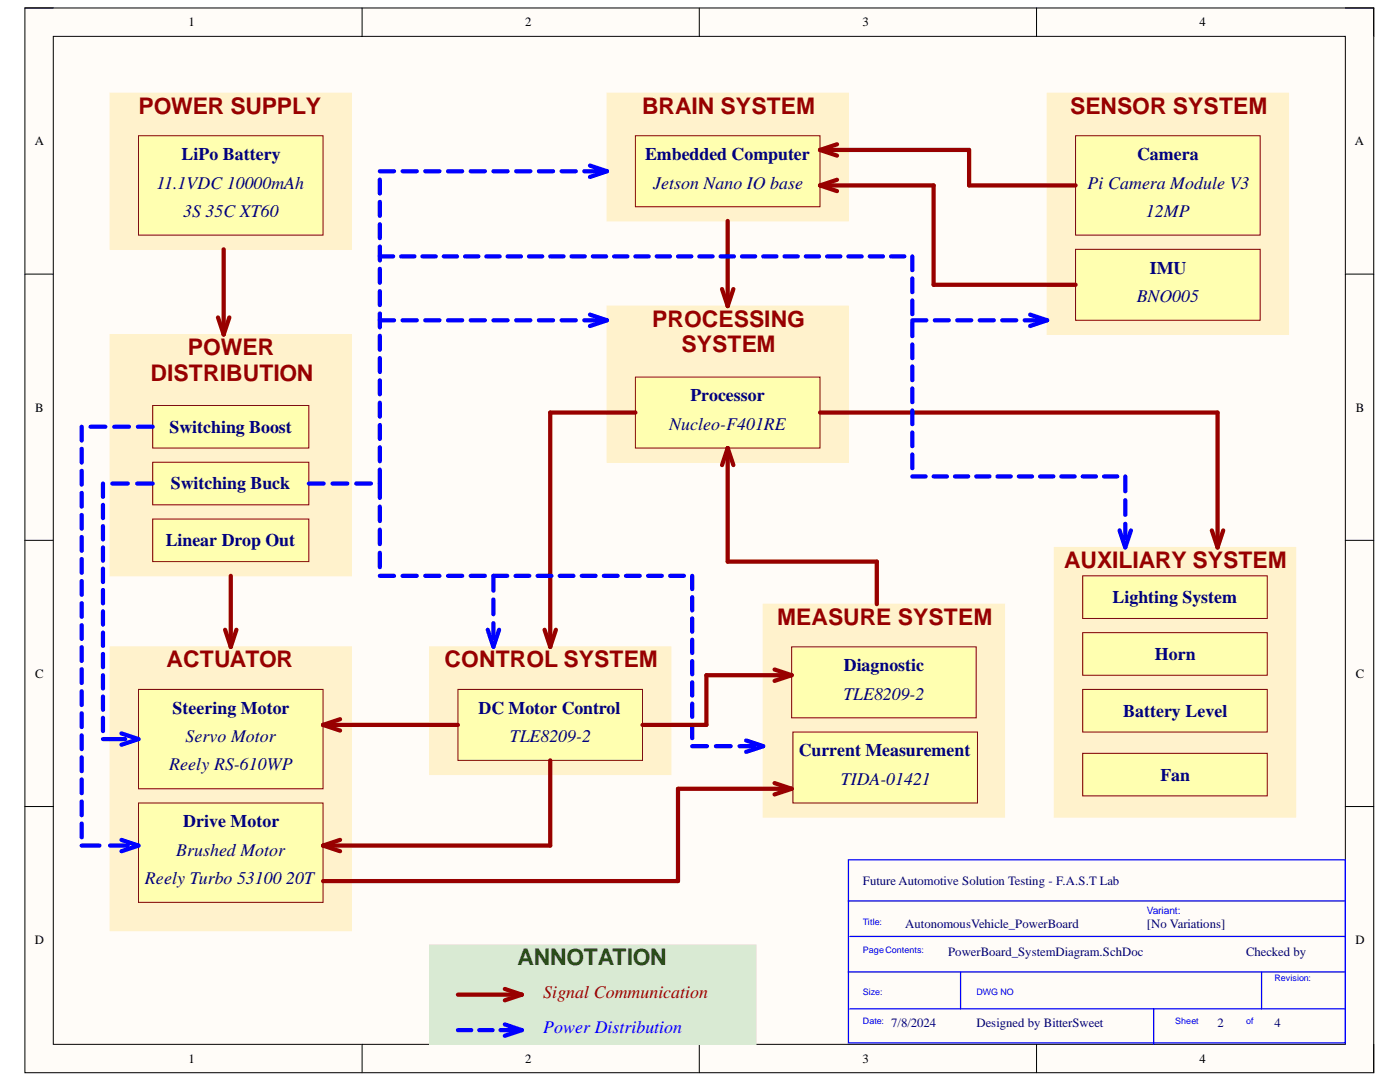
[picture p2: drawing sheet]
<svg xmlns="http://www.w3.org/2000/svg" width="279mm" height="216mm" viewBox="0 0 279 216" stroke-linecap="round" stroke-linejoin="round" font-family="sans-serif">
<path d="M5 1.6h269.2v212.5h-269.2z" fill-rule="evenodd" fill="#fffcf8"/>
<path d="M5 1.6h269.2v212.5h-269.2z" fill="none" stroke="#000" stroke-width=".2"/>
<path d="M10.6 7.3h257.9v201.1h-257.9z" fill-rule="evenodd" fill="#fffcf8"/>
<g fill="none" stroke="#000" stroke-width=".2">
<path d="M5 1.6h5.6M10.6 7.3h257.9v201.1h-257.9zM72.3 1.6v5.7M139.6 1.6v5.7M206.9 1.6v5.7M268.5 1.6h5.7v5.7M5 54.7h5.6M268.5 54.7h5.7M5 107.8h5.6M268.5 107.8h5.7M5 160.9h5.6M268.5 160.9h5.7"/>
<path d="M72.3 208.4v5.7M139.6 208.4v5.7M206.9 208.4v5.7M274.2 208.4v5.7"/>
</g>
<path d="M22 18.6h48.1v31.1h-48.1z" fill-rule="evenodd" fill="#fff2cc"/>
<path d="M22 18.6h48.1v31.1h-48.1z" fill="none" stroke="#fff2cc" stroke-width=".2"/>
<path d="M22 129.1h48.1v56.6h-48.1z" fill-rule="evenodd" fill="#fff2cc"/>
<path d="M22 129.1h48.1v56.6h-48.1z" fill="none" stroke="#fff2cc" stroke-width=".2"/>
<path d="M121.1 61.1h48.2v31.1h-48.2z" fill-rule="evenodd" fill="#fff2cc"/>
<path d="M121.1 61.1h48.2v31.1h-48.2z" fill="none" stroke="#fff2cc" stroke-width=".2"/>
<path d="M121.1 18.6h48.2v25.5h-48.2z" fill-rule="evenodd" fill="#fff2cc"/>
<path d="M121.1 18.6h48.2v25.5h-48.2z" fill="none" stroke="#fff2cc" stroke-width=".2"/>
<path d="M209 18.6h48.2v48.1h-48.2z" fill-rule="evenodd" fill="#fff2cc"/>
<path d="M209 18.6h48.2v48.1h-48.2z" fill="none" stroke="#fff2cc" stroke-width=".2"/>
<path d="M152.3 120.6h48.2v42.5h-48.2z" fill-rule="evenodd" fill="#fff2cc"/>
<path d="M152.3 120.6h48.2v42.5h-48.2z" fill="none" stroke="#fff2cc" stroke-width=".2"/>
<path d="M27.6 27.1h36.9v19.8h-36.9z" fill-rule="evenodd" fill="#ffffb0"/>
<path d="M27.6 27.1h36.9v19.8h-36.9z" fill="none" stroke="#800000" stroke-width=".2"/>
<path d="M22 66.7h48.1v48.2h-48.1z" fill-rule="evenodd" fill="#fff2cc"/>
<path d="M22 66.7h48.1v48.2h-48.1z" fill="none" stroke="#fff2cc" stroke-width=".2"/>
<path d="M30.5 80.9h31.1v8.5h-31.1z" fill-rule="evenodd" fill="#ffffb0"/>
<path d="M30.5 80.9h31.1v8.5h-31.1z" fill="none" stroke="#800000" stroke-width=".2"/>
<path d="M30.5 92.2h31.1v8.5h-31.1z" fill-rule="evenodd" fill="#ffffb0"/>
<path d="M30.5 92.2h31.1v8.5h-31.1z" fill="none" stroke="#800000" stroke-width=".2"/>
<path d="M30.5 103.6h31.1v8.5h-31.1z" fill-rule="evenodd" fill="#ffffb0"/>
<path d="M30.5 103.6h31.1v8.5h-31.1z" fill="none" stroke="#800000" stroke-width=".2"/>
<path d="M27.6 160.2h36.9v19.9h-36.9z" fill-rule="evenodd" fill="#ffffb0"/>
<path d="M27.6 160.2h36.9v19.9h-36.9z" fill="none" stroke="#800000" stroke-width=".2"/>
<path d="M27.6 137.6h36.9v19.8h-36.9z" fill-rule="evenodd" fill="#ffffb0"/>
<path d="M27.6 137.6h36.9v19.8h-36.9z" fill="none" stroke="#800000" stroke-width=".2"/>
<path d="M214.7 27.1h36.8v19.8h-36.8z" fill-rule="evenodd" fill="#ffffb0"/>
<path d="M214.7 27.1h36.8v19.8h-36.8z" fill="none" stroke="#800000" stroke-width=".2"/>
<path d="M214.7 49.7h36.8v14.2h-36.8z" fill-rule="evenodd" fill="#ffffb0"/>
<path d="M214.7 49.7h36.8v14.2h-36.8z" fill="none" stroke="#800000" stroke-width=".2"/>
<path d="M158.2 146.1h36.9v14.1h-36.9z" fill-rule="evenodd" fill="#ffffb0"/>
<path d="M158.2 146.1h36.9v14.1h-36.9z" fill="none" stroke="#800000" stroke-width=".2"/>
<path d="M158 129.1h36.8v14.1h-36.8z" fill-rule="evenodd" fill="#ffffb0"/>
<path d="M158 129.1h36.8v14.1h-36.8z" fill="none" stroke="#800000" stroke-width=".2"/>
<path d="M85.7 129.1h48.2v25.5h-48.2z" fill-rule="evenodd" fill="#fff2cc"/>
<path d="M85.7 129.1h48.2v25.5h-48.2z" fill="none" stroke="#fff2cc" stroke-width=".2"/>
<path d="M91.4 137.6h36.8v14.1h-36.8z" fill-rule="evenodd" fill="#ffffb0"/>
<path d="M91.4 137.6h36.8v14.1h-36.8z" fill="none" stroke="#800000" stroke-width=".2"/>
<path d="M126.8 75.2h36.8v14.2h-36.8z" fill-rule="evenodd" fill="#ffffb0"/>
<path d="M126.8 75.2h36.8v14.2h-36.8z" fill="none" stroke="#800000" stroke-width=".2"/>
<path d="M126.8 27.1h36.8v14.1h-36.8z" fill-rule="evenodd" fill="#ffffb0"/>
<path d="M126.8 27.1h36.8v14.1h-36.8z" fill="none" stroke="#800000" stroke-width=".2"/>
<path d="M210.4 109.2h48.2v53.9h-48.2z" fill-rule="evenodd" fill="#fff2cc"/>
<path d="M210.4 109.2h48.2v53.9h-48.2z" fill="none" stroke="#fff2cc" stroke-width=".2"/>
<path d="M216.1 114.9h36.8v8.5h-36.8z" fill-rule="evenodd" fill="#ffffb0"/>
<path d="M216.1 114.9h36.8v8.5h-36.8z" fill="none" stroke="#800000" stroke-width=".2"/>
<path d="M216.1 126.2h36.8v8.5h-36.8z" fill-rule="evenodd" fill="#ffffb0"/>
<path d="M216.1 126.2h36.8v8.5h-36.8z" fill="none" stroke="#800000" stroke-width=".2"/>
<path d="M216.1 137.6h36.8v8.5h-36.8z" fill-rule="evenodd" fill="#ffffb0"/>
<path d="M216.1 137.6h36.8v8.5h-36.8z" fill="none" stroke="#800000" stroke-width=".2"/>
<path d="M216.1 150.3h36.8v8.5h-36.8z" fill-rule="evenodd" fill="#ffffb0"/>
<path d="M216.1 150.3h36.8v8.5h-36.8z" fill="none" stroke="#800000" stroke-width=".2"/>
<g fill="none" stroke="#980000" stroke-width=".85">
<path d="M163.6 29.9l3.4 1.2M163.6 37l3.4 1.1M163.7 37h22.6v19.8h28.4M163.7 29.9h29.7v7.1h21.3M167 28.8l-3.4 1.1M167 35.9l-3.4 1.1M44.6 49.7v17M144.1 57.7l1.1 3.4M145.2 44.1v17M146.4 57.7l-1.2 3.4M43.5 63.3l1.1 3.4M45.8 63.3l-1.2 3.4"/>
<path d="M126.8 82.3h-17v46.8M145.2 89.4v22.7h29.8v8.5M145.2 89.4l-1.1 3.4M145.2 89.4l1.2 3.4M163.7 82.3h79.3v26.9M46.1 114.9v14.2M241.8 105.8l1.2 3.4M244.1 105.8l-1.1 3.4M44.9 125.7l1.2 3.4M47.2 125.7l-1.1 3.4M108.7 125.7l1.1 3.4M110.9 125.7l-1.1 3.4"/>
<path d="M64.5 144.6h26.9M64.5 144.6l3.4 1.2M67.9 143.5l-3.4 1.1M109.8 151.7v17h-45.3M154.6 156.3l3.4 1.1M158 157.4h-22.7v18.4h-70.8M158 157.4l-3.4 1.1M64.5 168.7l3.4 1.2M67.9 167.6l-3.4 1.1"/>
</g>
<path d="M85.7 188.6h65.2v19.8h-65.2z" fill-rule="evenodd" fill="#d9ead3"/>
<path d="M85.7 188.6h65.2v19.8h-65.2z" fill="none" stroke="#d9ead3" stroke-width=".2"/>
<g fill="none" stroke="#00f" stroke-width=".85">
<path d="M75.8 35.8v2.8M75.8 34.2h2.8M80.3 34.2h2.9M84.9 34.2h2.8M89.4 34.2h2.8M93.9 34.2h2.9M98.5 34.2h2.8M103 34.2h2.8M107.5 34.2h2.9M112.1 34.2h2.8M116.6 34.2h2.8M117.7 33l3.4 1.2-3.4 1.1"/>
<path d="M75.8 40.3v2.8M75.8 44.7v2.8M75.8 49.2v2.8M75.8 53.6v2.8M75.8 58.1v2.8M75.8 51.2h2.7M80.1 51.2h2.6M84.3 51.2h2.7M88.6 51.2h2.6M92.8 51.2h2.7M97.1 51.2h2.6M101.3 51.2h2.7"/>
<path d="M105.6 51.2h2.6M109.8 51.2h2.7M114.1 51.2h2.6M118.3 51.2h2.7M122.6 51.2h2.6M126.8 51.2h2.7M131.1 51.2h2.6M135.3 51.2h2.7M139.6 51.2h2.6M143.8 51.2h2.7M148.1 51.2h2.6M152.3 51.2h2.7"/>
<path d="M156.6 51.2h2.6M160.8 51.2h2.7M165.1 51.2h2.6M169.3 51.2h2.7M173.6 51.2h2.6M177.8 51.2h2.7M182.1 51.2v2.7M182.1 55.6v2.7M182.1 59.9v2.8M75.8 62.5v2.8M75.8 67v2.8M75.8 71.4v2.8"/>
<path d="M75.8 75.9v2.8M75.8 63.9h2.8M80.3 63.9h2.9M84.9 63.9h2.8M89.4 63.9h2.8M93.9 63.9h2.9M98.5 63.9h2.8M103 63.9h2.8M107.5 63.9h2.9M112.1 63.9h2.8M116.6 63.9h2.8M117.7 62.8l3.4 1.1-3.4 1.1"/>
<path d="M182.1 63.9h2.8M182.1 64.3v2.8M182.1 68.7v2.8M182.1 73.1v2.8M182.1 77.5v2.8M186.6 63.9h2.8M191 63.9h2.8M195.5 63.9h2.8M200 63.9h2.8M204.5 63.9h2.8M205.6 62.8l3.4 1.1-3.4 1.2M16.3 85.2v2.7"/>
<path d="M16.3 89.6v2.7M16.3 94v2.7M16.3 98.4v2.7M18.1 85.2h2.9M20.6 96.5v2.6M22.4 96.5h3.1M22.8 85.2h2.9M27.4 96.5h3.1M27.5 85.2h3M61.6 96.5h3M66.4 96.5h2.9M71.1 96.5h2.9"/>
<path d="M75.8 80.4v2.7M75.8 84.8v2.8M75.8 89.3v2.7M75.8 93.7v5.7M182.1 81.9v2.7M182.1 86.3v2.7M182.1 90.7v2.7M182.1 95.1h2.6M186.3 95.1h2.7M190.6 95.1h2.6M194.8 95.1h2.7M199.1 95.1h2.6"/>
<path d="M203.3 95.1h2.7M207.6 95.1h2.6M211.8 95.1h2.7M216.1 95.1h2.6M220.3 95.1h2.7M224.6 95.1v2.9M224.6 99.8v2.9M16.3 102.7v2.8M16.3 107.2v2.7M16.3 111.5v2.8M16.3 115.9v2.8M20.6 100.7v2.7"/>
<path d="M20.6 105v2.6M20.6 109.2v2.7M20.6 113.5v2.6M20.6 117.7v2.7M75.8 101.1v2.9M75.8 105.7v2.9M75.8 110.3v2.9M75.8 114.9h2.8M80.3 114.9h2.9M84.9 114.9h2.8M89.4 114.9h2.8M93.9 114.9h2.9"/>
<path d="M98.5 119.6v3M101.2 114.9h-2.7v3M102.9 114.9h2.7M107.3 114.9h2.7M111.7 114.9h2.8M116.1 114.9h2.8M120.5 114.9h2.8M124.9 114.9h2.8M129.3 114.9h2.8M133.7 114.9h2.8M138.1 114.9v2.7M138.1 119.2v2.6"/>
<path d="M223.4 105.8l1.2 3.4 1.1-3.4M224.6 104.5v3M16.3 120.3v2.8M16.3 124.7v2.8M16.3 129.1v2.8M16.3 133.5v2.8M16.3 137.9v2.8M20.6 122v2.6M20.6 126.2v2.7M20.6 130.5v2.6M20.6 134.7v2.7M20.6 139v2.6"/>
<path d="M97.3 125.7l1.2 3.4 1.1-3.4M98.5 124.3v3M138.1 123.4v2.7M138.1 127.7v2.6M138.1 131.9v2.7M138.1 136.1v2.7M16.3 142.3v2.8M16.3 146.7v2.8M16.3 151.1v2.8M16.3 155.5v2.8M16.3 159.9v2.8M20.6 143.2v2.7"/>
<path d="M20.6 147.5h4.4M24.2 146.3l3.4 1.2-3.4 1.1M138.1 140.4v2.6M138.1 144.6v2.7M138.1 148.9h3M142.9 148.9h2.9M147.6 148.9h2.9M148.9 147.8l3.4 1.1-3.4 1.1M16.3 164.3v2.8M16.3 168.7h3.5M22 168.7h3.5M24.2 167.6l3.4 1.1-3.4 1.2"/>
<path d="M91.4 205.6h2.7M95.6 205.6h2.7M99.9 205.6h2.7M100.7 204.4l3.4 1.2-3.4 1.1"/>
</g>
<path d="M154.6 133.6l3.4 1.1M158 134.7h-17v9.9h-12.8M158 134.7l-3.4 1.2M91.4 198.5h12.7M100.7 197.3l3.4 1.2M104.1 198.5l-3.4 1.1" fill="none" stroke="#980000" stroke-width=".85"/>
<path d="M169.3 171.6h99.2v36.5h-99.2zM169.3 179.8h99.2M169.3 193.9h99.2M169.6 186.9h98.9M191.7 193.9v7.4M251.8 193.9v7.4M169.6 201.3h98.9M230.2 201.3v7.1" fill="none" stroke="#00f" stroke-width=".25"/>
<g font-size="4.6" fill="#980000">
<text x="27.7" y="22.7">POWER SUPPLY</text>
<text x="128.1" y="22.7">BRAIN SYSTEM</text>
<text x="213.6" y="22.7">SENSOR SYSTEM</text>
<text x="130.2" y="65.2">PROCESSING</text>
<text x="37.5" y="70.9">POWER</text>
<text x="136" y="70.3">SYSTEM</text>
<text x="30" y="75.9">DISTRIBUTION</text>
<text x="212.4" y="113.3">AUXILIARY SYSTEM</text>
<text x="155.1" y="124.6">MEASURE SYSTEM</text>
<text x="33.2" y="133.2">ACTUATOR</text>
<text x="88.7" y="133.2">CONTROL SYSTEM</text>
</g>
<text font-size="4.6" fill="#274e13" x="103.3" y="192.6">ANNOTATION</text>
<g font-size="3.6" fill="#000080">
<text x="36.2" y="32">LiPo Battery</text>
<text x="128.7" y="32">Embedded Computer</text>
<text x="226.9" y="32">Camera</text>
<text x="31.2" y="37.6">11.1VDC 10000mAh</text>
<text x="130.3" y="37.6">Jetson Nano IO base</text>
<text x="217" y="37.6">Pi Camera Module V3</text>
<text x="36.5" y="43.3">3S 35C XT60</text>
<text x="228.7" y="43.3">12MP</text>
<text x="229.5" y="54.6">IMU</text>
<text x="226.8" y="60.3">BNO005</text>
<text x="137.8" y="80.1">Processor</text>
<text x="33.8" y="86.3">Switching Boost</text>
<text x="133.6" y="85.7">Nucleo-F401RE</text>
<text x="34.1" y="97.7">Switching Buck</text>
<text x="33.1" y="109">Linear Drop Out</text>
<text x="222" y="120.3">Lighting System</text>
<text x="230.5" y="131.7">Horn</text>
<text x="168.4" y="133.9">Diagnostic</text>
<text x="34.4" y="142.4">Steering Motor</text>
<text x="95.5" y="142.4">DC Motor Control</text>
<text x="168.3" y="139.6">TLE8209-2</text>
<text x="224.1" y="143">Battery Level</text>
<text x="37" y="148.1">Servo Motor</text>
<text x="101.8" y="148.1">TLE8209-2</text>
<text x="33.7" y="153.7">Reely RS-610WP</text>
<text x="159.4" y="150.9">Current Measurement</text>
<text x="231.6" y="155.8">Fan</text>
<text x="167.8" y="156.6">TIDA-01421</text>
<text x="36.5" y="165.1">Drive Motor</text>
<text x="35.2" y="170.7">Brushed Motor</text>
<text x="28.9" y="176.4">Reely Turbo 53100 20T</text>
</g>
<text font-size="3.6" fill="#980000" x="108.4" y="199.1">Signal Communication</text>
<text font-size="3.6" fill="#00f" x="108.4" y="206.2">Power Distribution</text>
<g font-size="2.5">
<text x="37.6" y="5.2">1</text>
<text x="104.8" y="5.2">2</text>
<text x="172.1" y="5.2">3</text>
<text x="239.4" y="5.2">4</text>
<text x="6.9" y="29">A</text>
<text x="270.4" y="29">A</text>
<text x="7" y="82.1">B</text>
<text x="270.6" y="82.1">B</text>
<text x="7" y="135.2">C</text>
<text x="270.6" y="135.2">C</text>
<text x="6.9" y="188.3">D</text>
<text x="270.5" y="188.3">D</text>
<text x="37.6" y="212.1">1</text>
<text x="104.8" y="212.1">2</text>
<text x="172.1" y="212.1">3</text>
<text x="239.4" y="212.1">4</text>
</g>
<g font-size="2.5" fill="#000080">
<text x="172.2" y="176.6">Future Automotive Solution Testing - F.A.S.T Lab</text>
<text x="180.7" y="185.2">AutonomousVehicle_PowerBoard</text>
<text x="228.9" y="185.2">[No Variations]</text>
<text x="189.2" y="190.9">PowerBoard_SystemDiagram.SchDoc</text>
<text x="248.7" y="190.9">Checked by</text>
<text x="177.9" y="205">7/8/2024</text>
<text x="194.9" y="205">Designed by BitterSweet</text>
<text x="243" y="205">2</text>
<text x="254.3" y="205">4</text>
</g>
<text font-size="2" fill="#00f" x="228.9" y="182.4">Variant:</text>
<g font-size="1.8" fill="#00f">
<text x="172.2" y="184.5">Title:</text>
<text x="172.2" y="190.2">PageContents:</text>
<text x="254.3" y="195.8">Revision:</text>
<text x="172.2" y="198.6">Size:</text>
<text x="194.9" y="198.6">DWG NO</text>
<text x="172.2" y="204.3">Date:</text>
<text x="234.5" y="204.3">Sheet</text>
<text x="248.7" y="204.3">of</text>
</g>
</svg>
